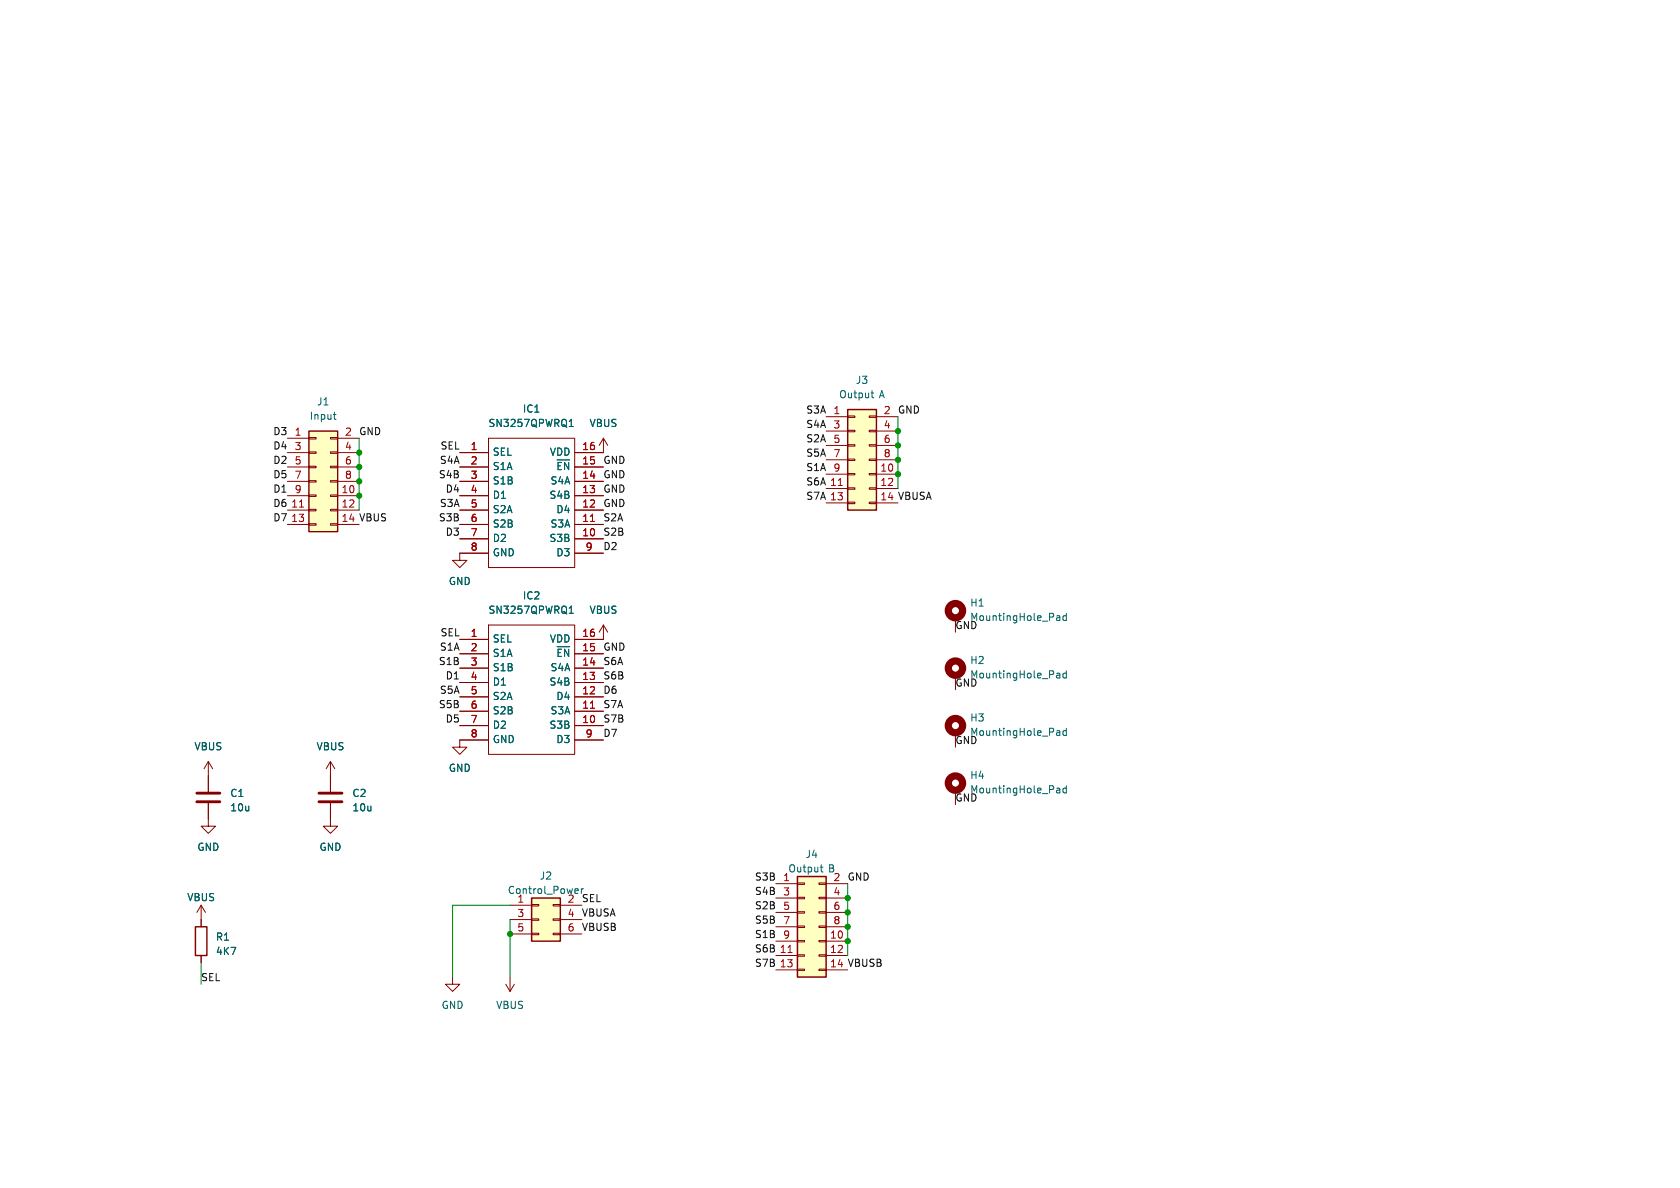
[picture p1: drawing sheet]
<svg xmlns="http://www.w3.org/2000/svg" width="297mm" height="210mm" viewBox="0 0 297 210" stroke-linecap="round" stroke-linejoin="round" font-family="sans-serif">
<g fill="none" stroke="#840000" stroke-width=".18">
<path d="M50.8 77.5h3.8M54.6 79.9h1.3v.2h-1.3zM54.6 77.3h1.3v.3h-1.3zM58.4 79.9h1.3v.2h-1.3zM58.4 77.3h1.3v.3h-1.3zM59.7 77.5h3.8M86.4 77.5h15.2v22.8h-15.2zM106.7 77.5v2.5h-5.1M106.7 77.5l-.8 1.2M106.7 77.5l.7 1.2M146 73.7h3.9M146 76.2h3.9"/>
<path d="M146 78.7h3.9M149.9 78.6h1.2v.3h-1.2zM149.9 76.1h1.2v.2h-1.2zM149.9 73.5h1.2v.3h-1.2zM153.7 78.6h1.2v.3h-1.2zM153.7 76.1h1.2v.2h-1.2zM153.7 73.5h1.2v.3h-1.2zM154.9 73.7h3.8M154.9 76.2h3.8M154.9 78.7h3.8M50.8 87.6h3.8M50.8 90.2h3.8"/>
<path d="M50.8 92.7h3.8M50.8 80h3.8M50.8 82.6h3.8M50.8 85.1h3.8M54.6 92.6h1.3v.2h-1.3zM54.6 90h1.3v.3h-1.3zM54.6 87.5h1.3v.3h-1.3zM54.6 85h1.3v.2h-1.3zM54.6 82.4h1.3v.3h-1.3zM58.4 92.6h1.3v.2h-1.3zM58.4 90h1.3v.3h-1.3zM58.4 87.5h1.3v.3h-1.3z"/>
<path d="M58.4 85h1.3v.2h-1.3zM58.4 82.4h1.3v.3h-1.3zM59.7 87.6h3.8M59.7 90.2h3.8M59.7 92.7h3.8M59.7 80h3.8M59.7 82.6h3.8M59.7 85.1h3.8M81.3 87.6h5.1M81.3 90.2h5.1M81.3 92.7h5.1M81.3 80h5.1"/>
<path d="M81.3 82.6h5.1M81.3 85.1h5.1M81.3 95.3h5.1M86.4 97.8h-5.1v1.3h1.2l-1.2 1.2-1.3-1.2h1.3M101.6 87.6h5.1M101.6 90.2h5.1M101.6 92.7h5.1M101.6 82.6h5.1M101.6 85.1h5.1M101.6 95.3h5.1M101.6 97.8h5.1M146 83.8h3.9"/>
<path d="M146 86.4h3.9M146 88.9h3.9M146 81.3h3.9M149.9 88.8h1.2v.2h-1.2zM149.9 86.2h1.2v.3h-1.2zM149.9 83.7h1.2v.2h-1.2zM149.9 81.2h1.2v.2h-1.2zM153.7 88.8h1.2v.2h-1.2zM153.7 86.2h1.2v.3h-1.2zM153.7 83.7h1.2v.2h-1.2zM153.7 81.2h1.2v.2h-1.2zM154.9 83.8h3.8"/>
<path d="M154.9 86.4h3.8M154.9 88.9h3.8M154.9 81.3h3.8M81.3 113h5.1M81.3 118.1h5.1M81.3 115.6h5.1M86.4 110.5h15.2v22.9h-15.2zM101.6 118.1h5.1M101.6 115.6h5.1M106.7 110.5l-.8 1.3M106.7 110.5v2.5h-5.1M106.7 110.5l.7 1.3"/>
<path d="M168.9 109.2v2.6M168.9 119.4v2.5M36.8 134.6l-.7 1.3M36.8 134.6v5.4M36.8 134.6l.8 1.3M58.4 134.6l-.7 1.3M58.4 134.6v5.4M58.4 134.6l.8 1.3M81.3 128.3h5.1M81.3 125.7h5.1M81.3 123.2h5.1M81.3 120.7h5.1"/>
<path d="M86.4 130.8h-5.1v1.3h1.2l-1.2 1.3-1.3-1.3h1.3M101.6 128.3h5.1M101.6 125.7h5.1M101.6 123.2h5.1M101.6 120.7h5.1M101.6 130.8h5.1M168.9 129.5v2.6M168.9 139.7v2.5M36.8 142v4.1h1.3l-1.3 1.2-1.2-1.2h1.2M58.4 142v4.1h1.3l-1.3 1.2-1.3-1.2h1.3M94 159.9h1.2v.2h-1.2zM97.8 159.9h1.3v.2h-1.3z"/>
<path d="M137.2 156.2h3.8M137.2 158.8h3.8M141 158.6h1.2v.3h-1.2zM141 156.1h1.2v.2h-1.2zM144.8 158.6h1.2v.3h-1.2zM144.8 156.1h1.2v.2h-1.2zM146 156.2h3.9M146 158.8h3.9M35.6 160l-.8 1.3M35.6 160v3.8M35.6 168.9v1.3M35.6 160l.7 1.3"/>
<path d="M80 172.7v1.3h1.3l-1.3 1.3-1.3-1.3h1.3M89.4 174l.8 1.3M90.2 172.7v2.6M90.2 160h3.8M90.2 162.6h3.8M90.2 165.1h3.8M90.9 174l-.7 1.3M94 165h1.2v.2h-1.2zM94 162.4h1.2v.3h-1.2zM97.8 165h1.3v.2h-1.3zM97.8 162.4h1.3v.3h-1.3zM99.1 160h3.8"/>
<path d="M99.1 162.6h3.8M99.1 165.1h3.8M137.2 166.4h3.8M137.2 168.9h3.8M137.2 171.5h3.8M137.2 161.3h3.8M137.2 163.8h3.8M141 171.3h1.2v.3h-1.2zM141 168.8h1.2v.2h-1.2zM141 166.2h1.2v.3h-1.2zM141 163.7h1.2v.3h-1.2zM141 161.2h1.2v.2h-1.2z"/>
<path d="M144.8 171.3h1.2v.3h-1.2zM144.8 168.8h1.2v.2h-1.2zM144.8 166.2h1.2v.3h-1.2zM144.8 163.7h1.2v.3h-1.2zM144.8 161.2h1.2v.2h-1.2zM146 166.4h3.9M146 168.9h3.9M146 171.5h3.9M146 161.3h3.9M146 163.8h3.9"/>
</g>
<g fill="#ffffc2" stroke="#ffffc2" stroke-width=".18">
<path d="M54.6 76.2h5.1v17.8h-5.1z"/>
<path d="M94 158.8h5.1v7.6h-5.1z"/>
<path d="M141 154.9h5v17.8h-5z"/>
<path d="M149.9 72.4h5v17.8h-5z"/>
</g>
<path d="M54.6 76.2h5.1v17.8h-5.1zM149.9 72.4h5v17.8h-5zM94 158.8h5.1v7.6h-5.1zM141 154.9h5v17.8h-5zM34.5 163.8h2.1v5.1h-2.1z" fill="none" stroke="#840000" stroke-width=".25"/>
<path d="M52.9 89.6h.8M104.4 92.2h.7M148.2 85.8h.7M104.4 125.2h.7M139.3 168.4h.7" fill="none" stroke="#a90000" stroke-width=".18"/>
<g fill="none" stroke="#006464" stroke-width=".18">
<path d="M58.9 73.3h.5M59.2 74.1h.2M100.6 75.4h.8M100.8 74.4l.2-.3v1.3M154 69.5h.5M154.2 70.1l.3 .2M99.3 81.7h-.6v1.3M100.5 81.7v1.3l-.7-1.3v1.3M99.3 114.8h-.6v1.2M100.5 114.8v1.2l-.7-1.2v1.2M100.6 108.4h.8M100.8 107.4l.2-.3v1.3"/>
<path d="M186.9 108.8h.3l.2 .2v.7M186.9 119h.3l.2 .2v.6M187.4 109.6l-.5 .1M187.4 109.1l-.5 .1M187.4 119.8h-.5M187.4 119.3l-.5 .1M188.5 108.4v1.3M188.5 118.6v1.2M188.5 108.9l-.3-.1-.3 .3 .1 .5h.5M188.5 119.1l-.3-.1-.3 .2 .1 .6h.5M186.9 129.2h.3l.2 .1v.7M186.9 139.3h.3l.2 .2v.7"/>
<path d="M187.4 139.6l-.5 .1M187.4 129.9l-.5 .1M187.4 129.5h-.5M188.5 139.4l-.3-.1-.3 .3 .1 .5h.5M188.5 128.7v1.3M188.5 138.9v1.3M188.5 129.2h-.3l-.3 .2 .1 .5h.5M101.8 157.1l.4 .1v.2l-.6 .1M102.2 157.9h-.4M102.8 157.1v.8M103.1 157.1l-.3 .2M145 153.3h.5"/>
<path d="M145.2 154l.3 .1M187.4 140.1l-.5 .1"/>
</g>
<path d="M34.8 141.7h4.1M34.8 140.2h4.1M56.4 141.7h4.1M56.4 140.2h4.1" fill="none" stroke="#840000" stroke-width=".51"/>
<g fill="none" stroke="#840000" stroke-width="1.3">
<circle cx="168.9" cy="107.9" r="1.27"/>
<circle cx="168.9" cy="118.1" r="1.27"/>
<circle cx="168.9" cy="138.4" r="1.27"/>
<circle cx="168.9" cy="128.3" r="1.27"/>
</g>
<path d="M63.5 77.5v12.7M158.7 73.7v12.7M149.9 156.2v12.7M35.6 170.2v3.8M90.2 162.6v10.1M90.2 160h-10.2v12.7" fill="none" stroke="#009600" stroke-width=".18"/>
<g fill="#009600" stroke="#009600" stroke-width=".18">
<circle cx="63.5" cy="82.6" r=".46"/>
<circle cx="63.5" cy="80" r=".46"/>
<circle cx="63.5" cy="87.6" r=".46"/>
<circle cx="63.5" cy="85.1" r=".46"/>
<circle cx="90.2" cy="165.1" r=".46"/>
<circle cx="149.9" cy="166.4" r=".46"/>
<circle cx="149.9" cy="163.8" r=".46"/>
<circle cx="149.9" cy="161.3" r=".46"/>
<circle cx="149.9" cy="158.8" r=".46"/>
<circle cx="158.7" cy="78.7" r=".46"/>
<circle cx="158.7" cy="76.2" r=".46"/>
<circle cx="158.7" cy="83.8" r=".46"/>
<circle cx="158.7" cy="81.3" r=".46"/>
</g>
<g font-size="1.8" fill="#006464">
<text x="56" y="71.9">J1</text>
<text x="148.3" y="70.7">Output</text>
<text x="151.2" y="68.1">J3</text>
<text x="155.4" y="70.7">A</text>
<text x="54.7" y="74.5">Input</text>
<text x="86.3" y="75.8">SN3257QPWRQ1</text>
<text x="92.4" y="73.2">IC1</text>
<text x="104.2" y="75.8">VBUS</text>
<text x="87.1" y="80.8">SEL</text>
<text x="87.1" y="83.4">S1A</text>
<text x="97.1" y="80.8">VDD</text>
<text x="98.2" y="84">~{EN}</text>
<text x="87.1" y="85.9">S1B</text>
<text x="87.1" y="88.5">D1</text>
<text x="97" y="88.5">S4B</text>
<text x="97.2" y="85.9">S4A</text>
<text x="87.1" y="91">S2A</text>
<text x="87.1" y="93.5">S2B</text>
<text x="97.2" y="93.5">S3A</text>
<text x="98.2" y="91">D4</text>
<text x="87.1" y="96.1">D2</text>
<text x="87.1" y="98.6">GND</text>
<text x="97" y="96.1">S3B</text>
<text x="98.2" y="98.6">D3</text>
<text x="79.3" y="103.7">GND</text>
<text x="92.4" y="106.2">IC2</text>
<text x="171.5" y="107.5">H1</text>
<text x="86.3" y="108.8">SN3257QPWRQ1</text>
<text x="87.1" y="113.9">SEL</text>
<text x="97.1" y="113.9">VDD</text>
<text x="104.2" y="108.8">VBUS</text>
<text x="171.5" y="110">MountingHole_Pad</text>
<text x="87.1" y="116.4">S1A</text>
<text x="87.1" y="118.9">S1B</text>
<text x="97.2" y="118.9">S4A</text>
<text x="98.2" y="117">~{EN}</text>
<text x="171.5" y="117.7">H2</text>
<text x="87.1" y="121.5">D1</text>
<text x="87.1" y="124">S2A</text>
<text x="97" y="121.5">S4B</text>
<text x="98.2" y="124">D4</text>
<text x="171.5" y="120.2">MountingHole_Pad</text>
<text x="87.1" y="126.6">S2B</text>
<text x="87.1" y="129.1">D2</text>
<text x="87.1" y="131.6">GND</text>
<text x="97" y="129.1">S3B</text>
<text x="97.2" y="126.6">S3A</text>
<text x="98.2" y="131.6">D3</text>
<text x="171.5" y="127.8">H3</text>
<text x="171.5" y="130.4">MountingHole_Pad</text>
<text x="34.3" y="132.9">VBUS</text>
<text x="55.9" y="132.9">VBUS</text>
<text x="79.3" y="136.7">GND</text>
<text x="171.5" y="138">H4</text>
<text x="40.6" y="141.2">C1</text>
<text x="40.6" y="143.7">10u</text>
<text x="62.2" y="141.2">C2</text>
<text x="62.2" y="143.7">10u</text>
<text x="171.5" y="140.5">MountingHole_Pad</text>
<text x="34.8" y="150.7">GND</text>
<text x="56.4" y="150.7">GND</text>
<text x="95.4" y="155.8">J2</text>
<text x="139.3" y="154.5">Output</text>
<text x="142.4" y="152">J4</text>
<text x="146.4" y="154.5">B</text>
<text x="33" y="159.6">VBUS</text>
<text x="89.7" y="158.3">Control_Power</text>
<text x="91.4" y="159.8">1</text>
<text x="38.1" y="166.6">R1</text>
<text x="38.1" y="169.1">4K7</text>
<text x="78" y="178.6">GND</text>
<text x="87.7" y="178.6">VBUS</text>
</g>
<g font-size="1.8" fill="#0f0f0f">
<text x="48.2" y="77.1">D3</text>
<text x="63.5" y="77.1">GND</text>
<text x="142.4" y="75.9">S4A</text>
<text x="142.4" y="73.3">S3A</text>
<text x="158.7" y="73.3">GND</text>
<text x="48.2" y="82.2">D2</text>
<text x="48.2" y="79.7">D4</text>
<text x="77.6" y="82.2">S4A</text>
<text x="77.8" y="79.7">SEL</text>
<text x="106.7" y="82.2">GND</text>
<text x="142.4" y="83.5">S1A</text>
<text x="142.4" y="80.9">S5A</text>
<text x="142.4" y="78.4">S2A</text>
<text x="48.2" y="89.8">D6</text>
<text x="48.2" y="87.3">D1</text>
<text x="48.2" y="84.7">D5</text>
<text x="77.5" y="84.7">S4B</text>
<text x="77.6" y="89.8">S3A</text>
<text x="78.7" y="87.3">D4</text>
<text x="106.7" y="84.7">GND</text>
<text x="106.7" y="87.3">GND</text>
<text x="106.7" y="89.8">GND</text>
<text x="142.4" y="86">S6A 11</text>
<text x="142.4" y="88.6">S7A 13</text>
<text x="155.6" y="88.6">14 VBUSA</text>
<text x="48.2" y="92.4">D7</text>
<text x="60.3" y="92.5">14 VBUS</text>
<text x="77.5" y="92.4">S3B</text>
<text x="78.7" y="94.9">D3</text>
<text x="106.7" y="94.9">S2B</text>
<text x="106.7" y="92.4">S2A</text>
<text x="106.7" y="97.4">D2</text>
<text x="77.8" y="112.7">SEL</text>
<text x="168.9" y="111.4">GND</text>
<text x="77.5" y="117.8">S1B</text>
<text x="77.6" y="115.2">S1A</text>
<text x="106.7" y="115.2">GND</text>
<text x="106.7" y="117.8">S6A</text>
<text x="77.5" y="125.4">S5B</text>
<text x="77.6" y="122.8">S5A</text>
<text x="78.7" y="120.3">D1</text>
<text x="106.7" y="125.4">S7A</text>
<text x="106.7" y="120.3">S6B</text>
<text x="106.7" y="122.8">D6</text>
<text x="168.9" y="121.6">GND</text>
<text x="78.7" y="127.9">D5</text>
<text x="106.7" y="130.5">D7</text>
<text x="106.7" y="127.9">S7B</text>
<text x="168.9" y="131.7">GND</text>
<text x="168.9" y="141.9">GND</text>
<text x="133.3" y="155.9">S3B</text>
<text x="149.9" y="155.9">GND</text>
<text x="102.9" y="159.7">SEL</text>
<text x="133.3" y="160.9">S2B</text>
<text x="133.3" y="158.4">S4B</text>
<text x="102.9" y="164.8">VBUSB</text>
<text x="102.9" y="162.2">VBUSA</text>
<text x="133.3" y="163.5">S5B</text>
<text x="133.3" y="166">S1B</text>
<text x="35.6" y="173.6">SEL</text>
<text x="133.3" y="171.1">S7B 13</text>
<text x="133.3" y="168.6">S6B 11</text>
<text x="146.7" y="171.2">14 VBUSB</text>
</g>
<g font-size="1.8" fill="#a90000">
<text x="52" y="77.2">1</text>
<text x="60.9" y="77.2">2</text>
<text x="147.3" y="73.4">1</text>
<text x="147.3" y="75.9">3</text>
<text x="156.2" y="73.4">2</text>
<text x="156.2" y="75.9">4</text>
<text x="52" y="79.8">3</text>
<text x="52" y="82.3">5</text>
<text x="60.9" y="79.8">4</text>
<text x="60.9" y="82.3">6</text>
<text x="83.2" y="79.8">1</text>
<text x="83.2" y="82.3">2</text>
<text x="102.9" y="82.3">15</text>
<text x="102.9" y="79.8">16</text>
<text x="147.3" y="78.5">5</text>
<text x="147.3" y="81">7</text>
<text x="147.3" y="83.6">9</text>
<text x="155.6" y="83.6">10</text>
<text x="156.2" y="78.5">6</text>
<text x="156.2" y="81">8</text>
<text x="51.4" y="89.9">11</text>
<text x="52" y="84.8">7</text>
<text x="52" y="87.4">9</text>
<text x="60.3" y="87.4">10</text>
<text x="60.3" y="89.9">12</text>
<text x="60.9" y="84.8">8</text>
<text x="83.2" y="84.8">3</text>
<text x="83.2" y="87.4">4</text>
<text x="83.2" y="89.9">5</text>
<text x="102.9" y="89.9">12</text>
<text x="102.9" y="87.4">13</text>
<text x="102.9" y="84.8">14</text>
<text x="155.6" y="86.1">12</text>
<text x="51.4" y="92.5">13</text>
<text x="83.2" y="92.5">6</text>
<text x="83.2" y="95">7</text>
<text x="102.9" y="95">10</text>
<text x="102.9" y="92.5">11</text>
<text x="83.2" y="97.5">8</text>
<text x="103.5" y="97.5">9</text>
<text x="83.2" y="112.8">1</text>
<text x="102.9" y="112.8">16</text>
<text x="83.2" y="115.3">2</text>
<text x="83.2" y="117.9">3</text>
<text x="102.9" y="117.9">14</text>
<text x="102.9" y="115.3">15</text>
<text x="83.2" y="120.4">4</text>
<text x="83.2" y="122.9">5</text>
<text x="83.2" y="125.5">6</text>
<text x="102.9" y="125.5">11</text>
<text x="102.9" y="122.9">12</text>
<text x="102.9" y="120.4">13</text>
<text x="83.2" y="128">7</text>
<text x="83.2" y="130.6">8</text>
<text x="102.9" y="128">10</text>
<text x="103.5" y="130.6">9</text>
<text x="138.4" y="156">1</text>
<text x="147.3" y="156">2</text>
<text x="100.3" y="159.8">2</text>
<text x="138.4" y="158.5">3</text>
<text x="138.4" y="161">5</text>
<text x="147.3" y="158.5">4</text>
<text x="147.3" y="161">6</text>
<text x="91.4" y="162.3">3</text>
<text x="91.4" y="164.8">5</text>
<text x="100.3" y="162.3">4</text>
<text x="100.3" y="164.8">6</text>
<text x="138.4" y="163.6">7</text>
<text x="138.4" y="166.1">9</text>
<text x="146.7" y="166.1">10</text>
<text x="147.3" y="163.6">8</text>
<text x="146.7" y="168.7">12</text>
</g>
</svg>
